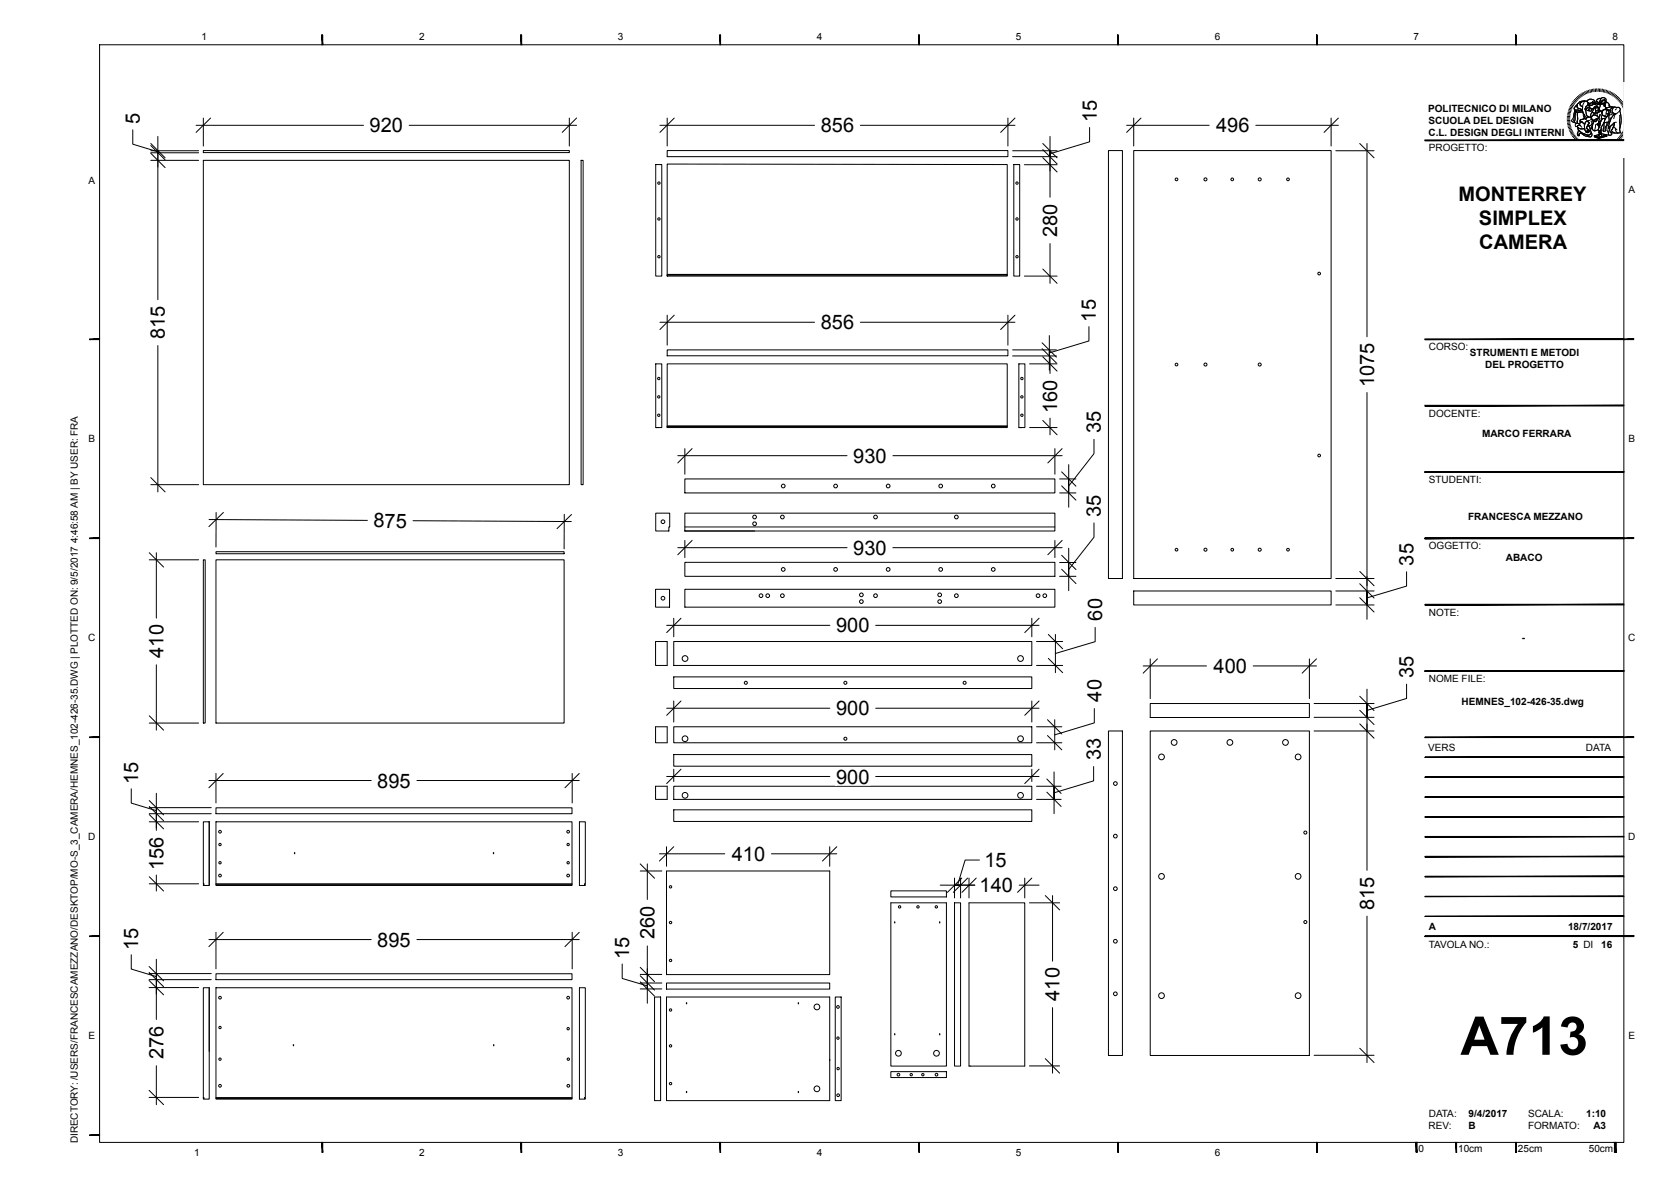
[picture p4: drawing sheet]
<svg xmlns="http://www.w3.org/2000/svg" width="420mm" height="297mm" viewBox="0 0 420 297" stroke-linecap="round" stroke-linejoin="round" font-family="sans-serif">
<g fill="none" stroke="#000" stroke-width=".25">
<path d="M25 11.3h383.1v275.8h-383.1zM33.4 32.6v3.6l6.3 1.9M37.9 38.5l3.6 3.6M37.9 37.9h12M37.9 38.4h12M37.9 36.1l3.6 3.6M37.9 36.6l3.6 3.6M39.7 37.9v.5v-.5M39.7 34.3v3.6M39.7 38.4v36.9M49.3 31.5h42.1M51.1 37.8h92v.5h-92z"/>
<path d="M51.1 29.7v7M52.9 29.7l-3.6 3.6M102.8 31.5h42.1M143.1 29.7v7M144.9 29.7l-3.6 3.6M165.9 31.5h38.8M167.7 37.8h85.6v1.6h-85.6zM167.7 29.7v7M169.5 29.7l-3.6 3.6M216.2 31.5h38.9M253.3 29.7v7M254.5 37.9h11.2"/>
<path d="M254.5 39.4h11.2M255.1 29.7l-3.6 3.6M262.1 36.1l3.6 3.6M262.1 37.6l3.6 3.6M262.1 39.6l3.6 3.6M263.9 37.9v1.5v-1.5M263.9 34.3v3.6M263.9 39.4v10.2M273.9 32v3.6l-10 3M278.6 37.8h3.5v107.6h-3.5zM283.2 31.5h20.7M285 37.8h49.6v107.6h-49.6z"/>
<path d="M285 29.7v7M286.8 29.7l-3.6 3.6M315.6 31.5h20.8M334.6 29.7v7M335.8 37.9h9.6M336.4 29.7l-3.6 3.6M341.8 36.1l3.6 3.6M343.6 36.1v48.5M393.9 29.9h.7M393.9 29.2l.7 .1M393.9 29.6h.7M394 28.9h.6"/>
<path d="M394 28.5l.7 .1M394.1 28.2l.7 .1M394.2 27.8l.7 .2M394.3 27.5l.6 .2M394.4 27.2l.7 .2M394.6 26.8l.6 .3M394.6 30.3h-.7M394.6 30.6h-.7M394.6 30.9l-.6 .1M394.7 31.2l-.7 .2M394.7 26.5l.6 .3M394.8 31.6l-.7 .1"/>
<path d="M394.9 31.9l-.7 .1M394.9 26.2l.6 .3M394.9 32.2l-.6 .2M395.1 25.9l.6 .3M395.1 32.5l-.7 .2M395.2 32.8l-.6 .3M395.3 25.6l.5 .4M395.3 33.1l-.6 .3M395.4 33.3l-.5 .4M395.5 25.3l.5 .4M395.6 33.6l-.5 .4M395.7 25l.6 .5"/>
<path d="M395.8 27.6h.8a.75 .75 0 0 0 1.1-.1l.1 .6-.7 .1-1.2-.2zM395.8 27.5l.1 .5M395.8 33.9l-.6 .4M396 24.8l.5 .4M396 28.1a1.96 1.96 0 0 0-.4 1.8l-.4 .7 .4 .2M396 34.2l-.6 .4M396.1 26.6l.3-.3a.82 .82 0 0 0 .9 1.1l.3 .1-.5 .4-.5-.3-.5 .1a.45 .45 0 0 1-.5-.3 .45 .45 0 0 1 .3-.5zM396.2 28.1l.5 .1-.2 .3-.1 2.5-.8-.3 .3-.9 .1-1.2zM396.2 28.1v.1a1.75 1.75 0 0 0-.3 1.5l-.3 1.1 .7 .2M396.2 24.5l.5 .5M396.2 34.4l-.5 .5M396.4 26.3l-.5 .6a.45 .45 0 0 0-.3 .5 .45 .45 0 0 0 .5 .3l.5-.1 .5 .3 .6-.4"/>
<path d="M396.4 34.7l-.5 .4M396.5 31.7a1.23 1.23 0 0 0 1.8 .5M396.5 24.2l.4 .6M396.6 26a1.89 1.89 0 0 1 1.9-.6 .99 .99 0 0 0-1.3 1l.6 .3-.1 .8-.5-.1a.78 .78 0 0 1-.8-.5 .78 .78 0 0 1 .2-.9zM396.6 32.1a2.84 2.84 0 0 0 2.2 1.8l.6 .3M396.6 28.2l1.2-.1 .6 1.2v.4l-.5 .2a.53 .53 0 0 0-.6 .2 .53 .53 0 0 0 0 .6l-.4 .4a1.02 1.02 0 0 1-.4-1.4v-1.2zM396.6 32l.7 .4 1-.2 .4 .9-.1 .1 .3-.2 .1 .3v-.5l.3 .5-.2-.5 .5 .2-.5-.5a.44 .44 0 0 1-.4-.4 .44 .44 0 0 1 .3-.5h.2a.55 .55 0 0 1 .4 .7 1.09 1.09 0 0 1-.1 1.6h-.8a2.74 2.74 0 0 1-2.1-1.8zM396.6 34.9l-.4 .5M396.7 28.2l-.2 .3v2.4M396.7 32.8l1.6 .9a1.02 1.02 0 0 0 1.6-.4 .64 .64 0 0 1 .1 1 .64 .64 0 0 1-1 0l-.9-.4a.83 .83 0 0 0-1.2-.3v.4a.35 .35 0 0 1-.4-.1 .35 .35 0 0 1 0-.4zM396.7 24l.5 .5M396.8 32.7l-.1 .3a.73 .73 0 0 0 .1 1.1l.2-.2-.2-.1a.54 .54 0 0 1 .5-.3 .54 .54 0 0 1 .5 .2l1.2 .6a.64 .64 0 0 0 1 0 .64 .64 0 0 0-.1-1"/>
<path d="M396.9 35.1l-.5 .5M397 31.2l-.2-.1a.57 .57 0 0 0-.8 .2v.3a.47 .47 0 0 0 .8-.1 .45 .45 0 0 1 .6 .3l.2 .2M397 23.8l.4 .5M397.1 35.3l-.4 .6M397.2 30.2l1.2-.5 .3 .2a.5 .5 0 0 1 .3-.5 .5 .5 0 0 1 .6 .1l.3 .1a1.13 1.13 0 0 1 .5 1.3 1.13 1.13 0 0 1-1.1 .8l-.3-.2 .4-.4a.48 .48 0 0 0-.2-.5 .48 .48 0 0 0-.5 0l-.4 .6-.2-.1a.69 .69 0 0 0-.9-.5zM397.2 30.9l.4-.3 .7 .6v1a1.51 1.51 0 0 1-1.7-.2l-.2-.3 .7-.3-.1-.2zM397.2 25.9a1.09 1.09 0 0 1 1-.5 1.09 1.09 0 0 1 1 .6l-.4 .7a.99 .99 0 0 0-.2 1.4 .99 .99 0 0 0 .7 1.3 .43 .43 0 0 0-.6 .5 .39 .39 0 0 1-.4-.2 .39 .39 0 0 1 .1-.5l-.5-.9-.1-1.6-.6-.3zM397.3 23.6l.4 .6M397.4 35.5l-.4 .6M397.5 30.5l.8 .7M397.6 30.6a.58 .58 0 0 0-.5 .8M397.6 23.4l.3 .6"/>
<path d="M397.6 35.8l-.3 .5M397.8 28.1h-1.6a.54 .54 0 0 0-.6 .1 .54 .54 0 0 0-.1 .6l-.1 .8-.5 .7 .3 .3M397.9 23.2l.3 .6M397.9 35.9l-.3 .6M397.9 28.5l.3 1.3M398.2 25.7a2.94 2.94 0 0 0-.1 3l.3 .5a.4 .4 0 0 0-.1 .5 .4 .4 0 0 0 .4 .2 .43 .43 0 0 1 .6-.5 .99 .99 0 0 1-.7-1.3 1.51 1.51 0 0 1 .5-1.9 .97 .97 0 0 0-1.4-.8 1.29 1.29 0 0 0-1.3 1.4l.2 .4 1 .3M398.2 36.1l-.3 .6M398.2 23.1l.3 .6M398.4 29.7l-.5 .2a.53 .53 0 0 0-.6 .2 .53 .53 0 0 0 0 .6M398.5 25.4a.99 .99 0 0 0-1.3 1l.5 .3M398.5 36.2l-.3 .7M398.6 22.9l.2 .6"/>
<path d="M398.7 30.6a.52 .52 0 0 1 .7 .5l-.4 .5a.52 .52 0 0 0-.2 .6 .52 .52 0 0 0 .4 .4l.4 .4-.5-.2 .2 .5-.3-.5 .1 .5-.2-.3-.3 .2 .1-.1a1.72 1.72 0 0 1 0-2.5zM398.7 30.6a.52 .52 0 0 1 .7 .5l-.4 .5a.52 .52 0 0 0-.2 .6 .52 .52 0 0 0 .4 .4l.4 .4-.5-.2 .2 .5-.3-.5 .1 .5-.2-.3-.3 .2 .1-.1a1.82 1.82 0 0 1 0-2.5zM398.7 27.3l.7-.3 .3 .2a.34 .34 0 0 0-.3 .2 .34 .34 0 0 0 .1 .4 .6 .6 0 0 1-.8-.5zM398.7 26.7l.9-.3-.1 .5-1.1 .5zM398.7 27.3a.61 .61 0 0 0 .8 .5M398.8 36.4l-.3 .6M398.8 25.5a1.15 1.15 0 0 1 2.1 .1l-.2 .2a.41 .41 0 0 0-.4-.3 .41 .41 0 0 0-.3 .4l-.7 .1-.2-.2M398.9 22.8l.2 .6M399 25.2a1.27 1.27 0 0 1 1.9 .4l-.2 .2-.4-.2-.4 .3a.79 .79 0 0 1-1.1-.4zM399.1 36.5l-.3 .6M399.1 25.8l.7 .2 .5-.5 .4 .2-.3 .6-.4 .2-.4-.2-.6 .2zM399.2 22.7l.2 .6"/>
<path d="M399.3 29.4a1.13 1.13 0 0 1 1 .7 1.13 1.13 0 0 1-.3 1.2M399.4 36.6l-.2 .6M399.4 27.3h.9l-.3 .1v.4a.42 .42 0 0 1-.5 0 .42 .42 0 0 1-.1-.5zM399.4 31.7l.2 .6a1.09 1.09 0 0 1-.1 1.6h-.6M399.5 27l.2 .2M399.6 26.7l-.1 .2-1.1 .5M399.6 30.3l-.8 .1M399.6 22.6l.2 .6M399.6 26.4l-.3 .5M399.7 29.9l.8 .4M399.7 36.7l-.2 .6M399.8 27.3h.5l-.3 .1v.4a.42 .42 0 0 1-.5 0 .42 .42 0 0 1-.1-.5h.4l-.1 .1"/>
<path d="M399.8 30.4a.69 .69 0 0 1 .2 .9 .69 .69 0 0 1-.9 .2M399.9 29.6v-.1a.91 .91 0 0 1 .8-.6 .91 .91 0 0 1 .9 .5l.2 .4-1.4 .4 .5 .4 .7-.8a.33 .33 0 0 0 .2-.3 .33 .33 0 0 0-.2-.3l-.6-.3h-.5l-.6 .7-.1-.1v-.5l.4-.8 .3 .2h1l.6-.5-.1-.2 .7 .2-.1 .5a.67 .67 0 0 1-.1 .9l.1 .8-.3 .4-.4 .1-.1 .6-.3-.1a.26 .26 0 0 0 0 .3 .26 .26 0 0 0 .3 .1l.1-.1v.4l.2-.2-.3 1.1-.2-.1a.88 .88 0 0 1-1.3-.1l-.4-.3 .3-.6 .2-1.1M399.9 29.3l.7-.4 .5 .1a.67 .67 0 0 1 .7 .8h-.4l-.5 .3a.39 .39 0 0 1-.5 .2 .39 .39 0 0 1-.3-.4zM399.9 32.2l.8 .7M399.9 22.5l.2 .6M400 36.8l-.1 .7M400.1 26.3l.1 .1M400.2 31.6l.1 .9M400.2 28.2l-.4 .4v.9M400.2 25.9l.2 .1M400.3 22.4l.1 .7M400.3 25.9v.1"/>
<path d="M400.4 30.2l1-.4a.55 .55 0 0 1-.3 .7 .55 .55 0 0 1-.7-.3zM400.4 36.8l-.2 .7M400.4 31l-.3 .9-.4 .5M400.6 26.1l.9-.2 .1 .3a.44 .44 0 0 1-.4 .2 .44 .44 0 0 1-.4-.2zM400.6 22.3l.1 .7M400.7 27a.81 .81 0 0 1 .9-.2 .81 .81 0 0 1 .4 .9l-.1 .5a.25 .25 0 0 1-.2-.2 .25 .25 0 0 1 .1-.3l-.1-.5a.45 .45 0 0 0-.7-.3 .45 .45 0 0 0 0 .7 .46 .46 0 0 1-.1 .8 .46 .46 0 0 1-.6-.5zM400.7 25.8l-.3 .5-.4 .2-.4-.2-.6 .2M400.7 36.9l-.1 .6M400.7 34.1l2-.5 1.2 .3-2.1 .6zM400.7 34.1l1.1 .4v.3l-1.1-.4zM401 26.9a.77 .77 0 0 1 .8 .6 .77 .77 0 0 1-.6 .9h-.2l.1-.5-.2-.6zM401 22.3v.7"/>
<path d="M401 36.9l-.1 .7M401 25.9a.39 .39 0 0 1 .6-.3 .39 .39 0 0 1 .1 .6h-.1M401.1 31.3l-.4 1.6 1.1-.2M401.1 30.4h.1M401.1 25.6a.42 .42 0 0 1 .6 .1 .42 .42 0 0 1 0 .5l-.2-.3-.1 .2-.4-.2zM401.1 30l.2 .1M401.2 30.3h.1M401.2 30.1h.1M401.2 27.1v.1M401.3 27.1l-.2 .1M401.3 22.3l.1 .7M401.3 36.9v.7"/>
<path d="M401.4 26.1l-.4-.2-.4 .2 .3 .1a.31 .31 0 0 0 .4 .3 .31 .31 0 0 0 .1-.6l.1 .3M401.4 28.4l.1 .7M401.5 29.9l-.1 .4a.54 .54 0 0 1-.9 0M401.5 27l.2 .3M401.6 36.9v.7M401.7 27.1a.43 .43 0 0 0-.7-.2 .43 .43 0 0 0 0 .6v.1a.49 .49 0 0 1 .1 .6 .49 .49 0 0 1-.6 .2l-.3-.3 .3-.8a.8 .8 0 0 1 1.2-.4 .8 .8 0 0 1 .1 1.2l-.1-.3M401.7 22.3v.7M401.8 27.4l-.2 .1M401.8 27.3v.4l-.1 .1h-.7M401.8 28.1l-.2 .2-.6 .1M401.8 34.5l2.1-.6v.3l-2.1 .6zM401.8 34.5v.3"/>
<path d="M401.9 26.2l.1-.1a.8 .8 0 0 1 0 1l-.1 .2M401.9 30.6h.1M401.9 30.6l.4-.1v.3a.76 .76 0 0 1-.5 .9l.1-.3-.1 .1a.26 .26 0 0 1-.3-.1 .26 .26 0 0 1 0-.3l.3 .1zM401.9 31.3v.5l.2-.2M402 36.9v.7M402 27.7l.1-.1a.4 .4 0 0 1 0-.7v-.8l-.2 .1-.2-.5a.45 .45 0 0 1-.4-.6 .45 .45 0 0 1 .5-.3h.6l-.3 .7 .2 .8 .1-.1 .1-.4a.43 .43 0 0 0 .3 .3 .43 .43 0 0 0 .4-.1v.6v.1l.2-.2 .4 .7-1.1 .7M402 25.7l.1 .4M402.1 22.3l-.1 .7M402.1 31l-.1 .2-.1-.1M402.1 28.7l-.1 1.3M402.1 27.9l.5 .2M402.2 32.8l.1-.1 .2 1-.3-.5-.3 .7z"/>
<path d="M402.3 29.9l-.5 .4 .1 .4M402.3 36.9v.7M402.3 30.5l-.4 .1-.1 .6-.3-.1a.26 .26 0 0 0 0 .3 .26 .26 0 0 0 .3 .1l.1-.1M402.3 28.8l-.4 .8M402.4 22.3l-.1 .7M402.4 24.8h-.5a.65 .65 0 0 0-.6 .7M402.5 24.7a.83 .83 0 0 1 1 .1 .83 .83 0 0 1 .1 1.1l-.4 .8v-.7l.3-.4-.2-.6a.92 .92 0 0 0-.9 .9v.3l-.1 .1-.2-.8zM402.5 25.8a.39 .39 0 0 0 .3 .4 .39 .39 0 0 0 .4-.2M402.5 24.7a.83 .83 0 0 1 1 .1 .83 .83 0 0 1 .1 1.1l-.4 .8-.1-.1 .1-.6 .3-.4-.2-.6a.92 .92 0 0 0-.9 .9v.3l-.1 .1-.2-.8zM402.6 36.9l.1 .6M402.6 27.9a1.44 1.44 0 0 1 2.1 .2 1.57 1.57 0 0 1-1.4 1.2 1.25 1.25 0 0 1-.7-1.4zM402.7 25.3l.6-.3 .2 .6-.3 .4a.46 .46 0 0 1-.6-.1 .46 .46 0 0 1 .1-.6z"/>
<path d="M402.7 29.8l.8-.1-.3 1.2-.8 1.1 .1 .6-.3 .2-.2 .5a1.83 1.83 0 0 1 .1-1.7zM402.7 25.5l.2 .1M402.7 29.9l-.5 1.4a2.65 2.65 0 0 0-.3 2l.4-.6 .3 1.4-.4-.9-.4 1 .2-.9M402.8 26h.1M402.8 28.9l-.3 .4 .1 .6 .9-.2 .5-.6M402.8 22.4l-.2 .7M402.8 25.6h.1M402.9 25.9h.1M402.9 36.8l.2 .7M403.1 25.7l.3 .1M403.1 22.5l-.1 .6M403.2 30.8l.8-.1-.3 .9a1 1 0 0 0-.1 1.2l-.3 .2-.4-.2z"/>
<path d="M403.2 25.7v.1M403.2 36.7l.2 .7M403.4 26.5l.4 .7M403.4 22.6l-.1 .6M403.4 29h.1M403.5 27.4l1.1-.5h.8l-.7 .9zM403.5 29.7l-.3 1.2-.8 1.1v.8M403.6 36.7l.1 .6M403.6 25.6a1.26 1.26 0 0 1 .9 .9l.3 .4-.9 .2a.78 .78 0 0 1-.3-1.2zM403.6 28.9l-.3 .1M403.7 25.6a1.15 1.15 0 0 1 .8 1v-.1M403.7 29.2l-.1 .1"/>
<path d="M403.8 22.6l-.2 .7M403.9 33.9v.3l-2.1 .6-1.1-.4v-.3M403.9 36.6l.2 .6M404 30.8l-.3 .8a.94 .94 0 0 0-.1 1.2l-.3 .2-.4-.2 .3-1.9M404.1 22.8l-.2 .6M404.2 36.4l.2 .7M404.2 28.6l-.1 .4M404.2 27.6l.4 .2 .1 .3M404.3 28.8l.2 .1-.1 1.8-1.2 .2 .3-1.2zM404.3 26.4l.5 .4M404.3 30.7l-1.1 .2M404.4 32.1l-.1 .2 .2 .2"/>
<path d="M404.5 22.9l-.3 .6M404.5 36.3l.3 .6M404.5 28.9l-.1 .7a2.74 2.74 0 0 1-.5 2.1v.9l.4 .7M404.7 31.8l1.1-1-.4 1.3a1.25 1.25 0 0 0-.4 1.4 .36 .36 0 0 1-.1 .4 .36 .36 0 0 1-.5 0l-.2-.1zM404.7 27.8a1.07 1.07 0 0 1 1.7-.8 .57 .57 0 0 1 .8 .2 .57 .57 0 0 1-.2 .8 1.3 1.3 0 0 1-2.3 .1M404.7 28.1l-.2 .4-.2 .1a.8 .8 0 0 1-.8 .7 .8 .8 0 0 1-.8-.7 .73 .73 0 0 1 .3-.8 .73 .73 0 0 1 .9 .1l-.2 .8a.66 .66 0 0 0 .5-.9 .66 .66 0 0 0-1-.3l-.5 .4-.1 .5M404.8 29.6v.5M404.8 36.2l.3 .6M404.8 23l-.3 .7M405.1 36l.3 .6M405.1 23.2l-.3 .6M405.2 28.8l-.9 .1"/>
<path d="M405.3 33l.5 .4M405.3 35.8l.4 .6M405.4 26.9l-1.1 .1-.8 .4M405.4 23.4l-.3 .6M405.6 31.8l.8 .9M405.6 35.7l.4 .5M405.6 28.7a6.6 6.6 0 0 0-1.3 3.5l1.5-1.4 .5-.1M405.7 26.9l.7 .2a.52 .52 0 0 1 .7 .1 .52 .52 0 0 1 0 .6l.3 1.3a8.2 8.2 0 0 1-.3 3.6l.3 .6-.1 .1-2.4-.1v-.4l.8-1.4 .1-.7-1.5 1.4a6.6 6.6 0 0 1 1.3-3.5l.5-.1a.93 .93 0 0 1-.9-.7 .93 .93 0 0 1 .5-1zM405.7 26.9a.91 .91 0 0 0-.5 1.1 .91 .91 0 0 0 .9 .6M405.7 23.5l-.3 .6M405.8 30.8l-.4 1.3a1.25 1.25 0 0 0-.4 1.4 .36 .36 0 0 1-.1 .4 .36 .36 0 0 1-.5 0l-.2-.1 .5-2M405.9 35.5l.4 .5"/>
<path d="M405.9 28.8l-.3 1M406 32.2a1.25 1.25 0 0 0 .7 1.2M406 23.7l-.4 .6M406.1 35.3l.4 .5M406.3 27.3l-.3 .3M406.3 24l-.4 .5M406.4 35l.4 .5M406.6 24.2l-.4 .5M406.6 34.8l.5 .5M406.8 34.6l.5 .4M406.8 24.4l-.4 .5M407 34.3l.6 .4"/>
<path d="M407.1 28.9v3.3M407.1 24.7l-.5 .4M407.1 27.8a8.1 8.1 0 0 1 0 4.8l.3 .7h-2.4M407.2 34.1l.6 .3M407.3 25l-.5 .4M407.4 33.8l.6 .4M407.6 25.2l-.6 .4M407.6 33.5l.5 .4M407.7 33.2l.6 .4M407.8 25.5l-.5 .4M407.9 33l.6 .2M408 25.8l-.6 .4"/>
<path d="M408 32.7l.6 .2M408.1 32.3l.7 .3M408.2 26.1l-.6 .3M408.2 32l.7 .2M408.3 31.7l.7 .2M408.4 26.4l-.6 .3M408.4 31.4l.6 .1M408.4 31.1l.7 .1M408.5 30.8l.7 .1M408.5 30.2h.7M408.5 26.7l-.6 .3M408.5 30.4l.7 .1"/>
<path d="M408.7 27.1l-.7 .2M408.8 27.4l-.7 .2M408.9 27.7l-.7 .2M409 28.1l-.7 .2M409.1 28.4l-.7 .2M409.1 28.8l-.7 .1M409.2 29.2h-.7M409.2 29.8l-.7 .1M409.2 29.5h-.7M37.9 40.3h12M51.1 40.3h92v81.5h-92zM146.1 40.3h.5v81.5h-.5z"/>
<path d="M164.8 41.3h1.5v28.1h-1.5zM167.7 41.2l85.5 .1v28.1h-85.5zM254.8 41.3h1.5v28.1h-1.5zM257.5 41.4h8.2M167.7 69h85.5v.2h-85.5zM167.7 79.2v7.5M169.5 79.2l-3.6 3.6M253.3 79.2v7.5M255.1 79.2l-3.6 3.6M257.5 69.4h8.2M262.1 67.6l3.6 3.6M263.9 61.2v10"/>
<path d="M39.7 86.8v36.8M164.8 91.4h1.5v16h-1.5zM165.9 81h38.8M167.7 91.4h85.5v16h-85.5zM167.7 87.9h85.6v1.5h-85.6zM216.2 81h38.9M254.5 87.9h11M254.5 89.4h11M256.1 91.4h1.5v16h-1.5zM258.8 91.4h6.9M261.9 86.1l3.6 3.6M261.9 87.6l3.6 3.6"/>
<path d="M262.1 89.7l3.6 3.5M263.7 87.9v1.5v-1.5M263.7 84.3v3.6M263.7 89.4v3.6M263.9 89.7v4.1M273.7 82.1v3.6l-10 3M343.6 98.6v49.9M164.8 107.4h.8M167.7 107h85.5v.2h-85.5zM170.4 114.5h42.5M172.1 112.7v6.5M174 112.7l-3.6 3.6"/>
<path d="M224.4 114.5h42.6M256.1 107.4h.7M258.8 107.4h6.9M262.1 105.7l3.6 3.6M263.9 105.1v4.2M265.1 112.7v6.5M266.8 118.6l3.6 3.6M267 112.7l-3.6 3.6M268.6 116.7v3.6M275 110.4v3.6l-6.4 8.1M37.5 138.9l3.6 3.6M37.9 121.8h12"/>
<path d="M37.9 120l3.6 3.6M39.3 138.9v16.4M52.5 130.5l39.8 .3M54.3 138.6h87.5v.5h-87.5zM54.3 128.8v8.6M56.1 128.8l-3.6 3.5M103.8 130.8l39.8 .3M141.8 129.2v8.7M143.6 129.3l-3.6 3.5M164.8 128.9h3.5v3.5h-.2v1h-3.3zM170.4 137.6h42.5M172.1 128.9h93v4.5h-93z"/>
<path d="M172.1 120.3h93v3.6h-93zM172.1 132.4h93M172.1 133.4h17.6M172.1 135.8v4.3M174 135.8l-3.6 3.6M224.4 137.6h42.6M265.1 135.8v4.3M266.3 120.3h4.1M266.3 123.9h4.1M266.8 139.5l3.6 3.6M266.8 122.1l3.6 3.6M267 135.8l-3.6 3.6"/>
<path d="M268.6 120.3v3.6v-3.6M268.6 123.9v3.6M268.6 137.7v3.6M275 131.4v3.6l-6.4 8.1M37.5 140.7h12.4M51.1 140.7h.5v41h-.5zM54.3 140.7h87.5v41h-87.5zM164.8 148.1h3.5v4.5h-3.5zM167.6 157.1h41M169.3 155.4v4.6M171.2 155.4l-3.6 3.6M172.1 148.1h93v4.5h-93z"/>
<path d="M172.1 141.3h93v3.5h-93zM220.1 157.1h41.1M259.3 155.4v4.6M261.2 155.4l-3.6 3.6M263.5 159.4l3.6 3.6M265.3 159.4v9.6M266.3 141.3h4.1M266.3 144.8h4.1M266.8 143l3.6 3.6M268.6 141.3v3.5v-3.5M268.6 144.8v3.6M275.3 157.6v3.6l-10 3"/>
<path d="M285 148.5h49.6v3.5h-49.6zM335.8 145.4h9.6M335.8 148.5h9.6M335.8 152h9.6M341.8 143.6l3.6 3.6M341.8 146.7l3.6 3.6M341.8 150.2l3.6 3.6M343.6 148.5v3.5v-3.5M343.6 152v3.6M353.5 143.7v3.6l-9.9 2.9M37.5 179.9l3.6 3.6M39.3 167v16.5"/>
<path d="M164.8 161.2h2.9v6h-2.9zM167.6 178h41M169.3 161.2h90v6h-90zM169.3 170.1h90v2.9h-90zM169.3 176.1v5.3M171.2 176.1l-3.6 3.6M220.1 178h41.1M259.3 176.1v5.3M260.5 161.2h6.6M260.5 167.2h6.6M261.2 176.1l-3.6 3.6M263.5 165.4l3.6 3.6"/>
<path d="M275.1 178v3.6l-10 3M287.3 167.3h15.9M289.1 176.8h40v3.5h-40zM289.1 165.6v9.9M290.9 165.6l-3.6 3.6M315 167.3h15.9M329.1 165.6v9.9M330.3 176.8h15.1M330.9 165.6l-3.6 3.6M341.8 175l3.6 3.6M341.8 178.5l3.6 3.6M343.6 176.8v3.4v-3.4"/>
<path d="M343.6 173.2v3.6M353.5 171.9v3.6l-9.9 3M33 198.2v3.6l6.3 1.9M37.5 181.7h12.4M39.3 199.3v3.6M52.5 196.1h40.8M54.3 194.3v7.5M56.1 194.3l-3.6 3.6M104.8 196.1h40.8M143.8 194.3v7.5M145.6 194.3l-3.6 3.6M164.8 182.6h2.9v4h-2.9z"/>
<path d="M164.8 197.6h2.9v3.3h-2.9zM167.6 195.1h41M169.3 182.6h90v4h-90zM169.3 197.6h90v3.3h-90zM169.3 189.6h90v2.9h-90zM169.3 193.3v3.1M171.2 193.3l-3.6 3.6M220.1 195.1h41.1M259.3 193.3v3.1M260.5 182.6h6.4M260.5 197.6h6.2M260.5 186.6h6.4"/>
<path d="M261.2 193.3l-3.6 3.6M263.1 195.7l3.6 3.7M263.1 199l3.6 3.6M263.3 180.8l3.6 3.6M263.3 184.8l3.6 3.6M264.9 197.6v3.3v-3.3M264.9 194v3.6M265.1 180.8v7.6M274.9 192.6v3.6l-10 3M278.6 183.7h3.5v81.5h-3.5zM289.1 183.7h40v81.5h-40zM330.3 183.7h15.1"/>
<path d="M330.3 180.2h15.1M341.8 181.9l3.6 3.6M343.6 180.2v38.5M37.5 206.5h12.4M37.5 204.7l3.6 3.6M37.5 202.9h15.6M37.5 204.5h15.6M37.5 201.2l3.6 3.6M37.5 202.6l3.6 3.6M39.3 202.9v1.6v-1.6M39.3 204.5v4.2M39.3 219.9v4"/>
<path d="M51.1 206.5h1.5v16h-1.5v-.2h.2v-.2h-.2zM52.6 206.5v16M54.3 206.5h89.5v16h-89.5zM54.3 203h89.5v1.5h-89.5zM145.6 206.5h1.5v15.6h-.2l.2 .4h-1.5zM160.9 218.9h5.4M160.9 217.1l3.6 3.6M162.7 217.1v8.9M165.7 214.5h16.5M167.5 218.9h41v26h-41zM167.5 212.8v4.9M169.3 203.5h90v2.9h-90z"/>
<path d="M169.3 212.8l-3.6 3.6M193.9 214.5h16.4M208.5 212.8v4.9M210.3 212.8l-3.6 3.6M246.2 216.1h-3.6l-1.9 6.3M260.5 200.9h6.2M264.9 200.9v3.6M33 239.9v3.6l6.3 1.9M37.5 222.1h12.4M37.5 220.3l3.6 3.6M52.5 236.1h40.8M54.3 222.3h89.5"/>
<path d="M54.3 222.1h89.5M54.3 234.3v9.1M56.1 234.3l-3.6 3.6M104.8 236.1h40.8M143.8 234.3v9.1M145.6 234.3l-3.6 3.6M162.7 237.7v9.3M223.9 226.9h14v41h-14zM223.9 223.8h14v1.6h-14zM236.3 222.4h8.7M239.9 226.9h1.5v41h-1.5zM239.9 222.4h1.5h-1.5"/>
<path d="M239.9 220.6v5M241.4 220.6v5M241.7 220.6l-3.6 3.6M243.2 220.6l-3.6 3.6M243.6 226.9h14v41h-14zM243.6 220.6v5M245.4 220.6l-3.6 3.6M256.2 222.4h5M257.6 220.6v5M258.8 226.9h7.5M259.3 220.6l-3.6 3.6M262.7 225l3.6 3.6"/>
<path d="M264.6 225v16.5M343.6 230.2v36.8M37.5 244.6h15.6M37.5 246.2h15.6M37.5 242.9l3.6 3.6M37.5 244.3l3.6 3.6M37.5 248.1h12.4M37.5 246.4l3.6 3.6M39.3 244.6v1.6v-1.6M39.3 241v3.6M39.3 246.2v9.9M52.6 248.2v28h-1.5l.2-.2v-.2h-.2"/>
<path d="M52.6 248.2h-1.5v27.8M52.6 248.2v16M54.3 244.7h89.5v1.5h-89.5zM54.3 248.2h89.5v28h-89.5zM145.6 248.2h1.5v27.6h-.2l.2 .4h-1.5zM156.4 242.2v3.7l6.3 1.8M160.9 244.8h5.4M160.9 243.1l3.6 3.6M160.9 247h5.4M160.9 248.5h5.4M160.9 245.2l3.6 3.6M160.9 246.7l3.6 3.6"/>
<path d="M162.7 247v1.5v-1.5M162.7 248.5v3.6M164.5 250.5h1.5v26.1h-1.5zM167.5 250.5h41v26.1h-41zM167.5 247h41v1.5h-41zM209.9 250.5h1.5v26.1h-1.5zM264.6 253.2v16.5M37.5 275.7h12.4M37.5 274l3.6 3.6M39.3 267.8v9.8M54.3 276h89.5M54.3 275.8h89.5"/>
<path d="M208.5 266.1v.4M223.9 269.3h14v1.5h-14zM258.8 267.8h7.5M262.7 266l3.6 3.7M330.3 265.2h15.1M341.8 263.4l3.6 3.6"/>
<circle cx="165.6" cy="55" r=".3"/>
<circle cx="165.6" cy="46" r=".3"/>
<circle cx="255.6" cy="55" r=".3"/>
<circle cx="255.6" cy="46" r=".3"/>
<circle cx="295.7" cy="45.1" r=".34"/>
<circle cx="303" cy="45.1" r=".38"/>
<circle cx="309.7" cy="45.1" r=".34"/>
<circle cx="316.6" cy="45.1" r=".38"/>
<circle cx="323.7" cy="45.1" r=".34"/>
<circle cx="165.6" cy="64.5" r=".3"/>
<circle cx="255.6" cy="64.5" r=".3"/>
<circle cx="331.6" cy="68.7" r=".34"/>
<circle cx="165.6" cy="99.7" r=".3"/>
<circle cx="165.6" cy="95.1" r=".3"/>
<circle cx="256.8" cy="99.7" r=".3"/>
<circle cx="256.8" cy="95.1" r=".3"/>
<circle cx="295.7" cy="91.6" r=".34"/>
<circle cx="303" cy="91.6" r=".38"/>
<circle cx="316.6" cy="91.6" r=".38"/>
<circle cx="165.6" cy="104.3" r=".3"/>
<circle cx="256.8" cy="104.3" r=".3"/>
<circle cx="331.6" cy="114.5" r=".34"/>
<circle cx="166.6" cy="131.1" r=".47"/>
<circle cx="189.7" cy="131.6" r=".47"/>
<circle cx="189.7" cy="129.9" r=".47"/>
<circle cx="196.6" cy="129.9" r=".47"/>
<circle cx="196.9" cy="122.1" r=".47"/>
<circle cx="210" cy="122.1" r=".47"/>
<circle cx="220.1" cy="129.9" r=".47"/>
<circle cx="223.2" cy="122.1" r=".47"/>
<circle cx="236.4" cy="122.1" r=".47"/>
<circle cx="240.4" cy="129.9" r=".47"/>
<circle cx="249.7" cy="122.1" r=".47"/>
<circle cx="295.7" cy="138.1" r=".34"/>
<circle cx="303" cy="138.1" r=".38"/>
<circle cx="309.7" cy="138.1" r=".34"/>
<circle cx="316.6" cy="138.1" r=".38"/>
<circle cx="323.7" cy="138.1" r=".34"/>
<circle cx="166.6" cy="150.3" r=".47"/>
<circle cx="191.3" cy="149.7" r=".47"/>
<circle cx="193" cy="149.7" r=".47"/>
<circle cx="196.6" cy="149.7" r=".47"/>
<circle cx="196.9" cy="143.1" r=".47"/>
<circle cx="210" cy="143.1" r=".47"/>
<circle cx="216.5" cy="149.5" r=".47"/>
<circle cx="216.5" cy="151.2" r=".47"/>
<circle cx="220.1" cy="149.7" r=".47"/>
<circle cx="223.2" cy="143.1" r=".47"/>
<circle cx="236.2" cy="149.5" r=".47"/>
<circle cx="236.2" cy="151.2" r=".47"/>
<circle cx="236.4" cy="143.1" r=".47"/>
<circle cx="240.4" cy="149.7" r=".47"/>
<circle cx="249.7" cy="143.1" r=".47"/>
<circle cx="260.9" cy="149.7" r=".47"/>
<circle cx="262.6" cy="149.7" r=".47"/>
<circle cx="172.2" cy="165.5" r=".72"/>
<circle cx="187.5" cy="171.6" r=".38"/>
<circle cx="212.5" cy="171.6" r=".38"/>
<circle cx="242.5" cy="171.6" r=".38"/>
<circle cx="256.5" cy="165.5" r=".72"/>
<circle cx="172.2" cy="185.6" r=".72"/>
<circle cx="172.2" cy="199.8" r=".72"/>
<circle cx="212.5" cy="185.6" r=".38"/>
<circle cx="256.5" cy="185.6" r=".72"/>
<circle cx="256.5" cy="199.8" r=".72"/>
<circle cx="280.3" cy="196.9" r=".47"/>
<circle cx="291.9" cy="190.2" r=".72"/>
<circle cx="295.1" cy="186.6" r=".72"/>
<circle cx="309.1" cy="186.6" r=".72"/>
<circle cx="323.1" cy="186.6" r=".72"/>
<circle cx="326.3" cy="190.2" r=".72"/>
<circle cx="55.3" cy="220" r=".34"/>
<circle cx="55.3" cy="209" r=".34"/>
<circle cx="55.3" cy="216.8" r=".3"/>
<circle cx="55.3" cy="212.2" r=".3"/>
<circle cx="142.8" cy="209" r=".34"/>
<circle cx="142.8" cy="220" r=".34"/>
<circle cx="142.8" cy="212.2" r=".3"/>
<circle cx="142.8" cy="216.8" r=".3"/>
<circle cx="280.3" cy="210.1" r=".47"/>
<circle cx="328.1" cy="209.2" r=".38"/>
<circle cx="168.5" cy="222.8" r=".3"/>
<circle cx="168.5" cy="231.8" r=".3"/>
<circle cx="226.1" cy="227.9" r=".3"/>
<circle cx="230.7" cy="227.9" r=".3"/>
<circle cx="235.3" cy="227.9" r=".3"/>
<circle cx="280.3" cy="223.3" r=".47"/>
<circle cx="280.3" cy="236.5" r=".47"/>
<circle cx="291.9" cy="220.2" r=".72"/>
<circle cx="326.3" cy="220.2" r=".72"/>
<circle cx="328.1" cy="231.7" r=".38"/>
<circle cx="55.3" cy="250.7" r=".34"/>
<circle cx="55.3" cy="258.2" r=".3"/>
<circle cx="142.8" cy="250.7" r=".34"/>
<circle cx="142.8" cy="258.5" r=".3"/>
<circle cx="168.5" cy="253.8" r=".3"/>
<circle cx="168.5" cy="241.3" r=".3"/>
<circle cx="205.3" cy="253" r=".72"/>
<circle cx="210.6" cy="253" r=".34"/>
<circle cx="280.3" cy="249.7" r=".47"/>
<circle cx="291.9" cy="250.2" r=".72"/>
<circle cx="326.3" cy="250.2" r=".72"/>
<circle cx="55.3" cy="272.8" r=".34"/>
<circle cx="55.3" cy="266.1" r=".3"/>
<circle cx="142.8" cy="272.8" r=".34"/>
<circle cx="142.8" cy="266.1" r=".3"/>
<circle cx="168.5" cy="262.8" r=".3"/>
<circle cx="168.5" cy="272.3" r=".3"/>
<circle cx="205.3" cy="273.6" r=".72"/>
<circle cx="210.6" cy="260.8" r=".3"/>
<circle cx="210.7" cy="275.2" r=".34"/>
<circle cx="210.7" cy="268.5" r=".3"/>
<circle cx="225.8" cy="264.7" r=".72"/>
<circle cx="225.8" cy="270" r=".34"/>
<circle cx="229" cy="270" r=".3"/>
<circle cx="232" cy="270" r=".3"/>
<circle cx="235.4" cy="264.7" r=".72"/>
<circle cx="235.4" cy="270" r=".34"/>
</g>
<g fill="#000">
<circle cx="74.1" cy="214.5" r=".17"/>
<circle cx="124" cy="214.5" r=".17"/>
<circle cx="224.9" cy="231.9" r=".17"/>
<circle cx="236.2" cy="231.9" r=".17"/>
<circle cx="172.6" cy="252.2" r=".17"/>
<circle cx="200.7" cy="252.2" r=".17"/>
<circle cx="73.8" cy="262.8" r=".17"/>
<circle cx="124.1" cy="262.8" r=".17"/>
<circle cx="172.6" cy="274.5" r=".17"/>
<circle cx="200.7" cy="274.5" r=".17"/>
<circle cx="224.9" cy="260" r=".17"/>
<circle cx="236.2" cy="260" r=".17"/>
</g>
<g fill="#000" stroke="#000" stroke-width=".25">
<path d="M80.9 8.8l.2 2.5v-2.5zM80.9 8.8l.2 2.5h-.2z"/>
<path d="M130.9 8.8l.2 2.5v-2.5zM130.9 8.8l.2 2.5h-.2z"/>
<path d="M180.9 8.8l.2 2.5v-2.5zM180.9 8.8l.2 2.5h-.2z"/>
<path d="M230.9 8.8l.2 2.5v-2.5zM230.9 8.8l.2 2.5h-.2z"/>
<path d="M280.9 8.8l.2 2.5v-2.5zM280.9 8.8l.2 2.5h-.2z"/>
<path d="M330.9 8.8l.2 2.5v-2.5zM330.9 8.8l.2 2.5h-.2z"/>
<path d="M380.9 8.8l.2 2.5v-2.5zM380.9 8.8l.2 2.5h-.2z"/>
<path d="M358.2 35.3h49.9v-.1zM358.2 35.2h49.9l-49.9 .1z"/>
<path d="M22.5 85.3h2.5v-.1zM22.5 85.2h2.5l-2.5 .1z"/>
<path d="M358.2 85.3h49.9v-.1zM358.2 85.2h49.9l-49.9 .1z"/>
<path d="M408.1 85.3h2.5v-.1zM408.1 85.2h2.5l-2.5 .1z"/>
<path d="M358.2 118.5v.2l49.9-.2zM358.2 118.7l49.9-.2v.2z"/>
<path d="M358.2 102h49.9v-.2zM358.2 101.8h49.9l-49.9 .2z"/>
<path d="M358.2 118.7h49.9v-.2zM358.2 118.5h49.9l-49.9 .2z"/>
<path d="M22.5 135.3h2.5v-.1zM22.5 135.2h2.5l-2.5 .1z"/>
<path d="M358.2 135.2v.1l49.9-.1zM358.2 135.3l49.9-.1v.1z"/>
<path d="M358.2 135.2v.1l49.9-.1zM358.2 135.3l49.9-.1v.1z"/>
<path d="M358.2 135.2v.1l49.9-.1zM358.2 135.3l49.9-.1v.1z"/>
<path d="M358.2 135.2v.1l49.9-.1zM358.2 135.3l49.9-.1v.1z"/>
<path d="M408.1 135.3h2.5v-.1zM408.1 135.2h2.5l-2.5 .1z"/>
<path d="M358.2 151.8v.2l49.9-.2zM358.2 152l49.9-.2v.2z"/>
<path d="M358.2 168.5v.2l49.9-.2zM358.2 168.7l49.9-.2v.2z"/>
<path d="M358.2 168.5v.2l49.9-.2zM358.2 168.7l49.9-.2v.2z"/>
<path d="M22.5 185.3h2.5v-.1zM22.5 185.2h2.5l-2.5 .1z"/>
<path d="M358.2 195.2v.1l49.9-.1zM358.2 195.3l49.9-.1v.1z"/>
<path d="M358.2 190.2v.1l49.9-.1zM358.2 190.3l49.9-.1v.1z"/>
<path d="M358.2 185.2v.1l49.9-.1zM358.2 185.3l49.9-.1v.1z"/>
<path d="M408.1 185.3h2.5v-.1zM408.1 185.2h2.5l-2.5 .1z"/>
<path d="M358.2 215.2v.1l49.9-.1zM358.2 215.3l49.9-.1v.1z"/>
<path d="M358.2 210.2v.1l49.9-.1zM358.2 210.3l49.9-.1v.1z"/>
<path d="M358.2 205.2v.1l49.9-.1zM358.2 205.3l49.9-.1v.1z"/>
<path d="M358.2 200.2v.1l49.9-.1zM358.2 200.3l49.9-.1v.1z"/>
<path d="M22.5 235.3h2.5v-.1zM22.5 235.2h2.5l-2.5 .1z"/>
<path d="M358.2 235.2v.1l49.9-.1zM358.2 235.3l49.9-.1v.1z"/>
<path d="M358.2 235.2v.1l49.9-.1zM358.2 235.3l49.9-.1v.1z"/>
<path d="M358.2 230.2h49.9zM358.2 230.3l49.9-.1z"/>
<path d="M358.2 225.2h49.9zM358.2 225.3l49.9-.1z"/>
<path d="M358.2 220.2v.1l49.9-.1zM358.2 220.3l49.9-.1v.1z"/>
<path d="M408.1 235.3h2.5v-.1zM408.1 235.2h2.5l-2.5 .1z"/>
<path d="M408.1 235.3h2.5v-.1zM408.1 235.2h2.5l-2.5 .1z"/>
<path d="M408.1 235.3h2.5v-.1zM408.1 235.2h2.5l-2.5 .1z"/>
<path d="M22.5 285.3h2.5v-.2zM22.5 285.1h2.5l-2.5 .2z"/>
<path d="M80.9 287.1l.2 2.4v-2.4zM80.9 287.1l.2 2.4h-.2z"/>
<path d="M130.9 287.1l.2 2.4v-2.4zM130.9 287.1l.2 2.4h-.2z"/>
<path d="M180.9 287.1l.2 2.4v-2.4zM180.9 287.1l.2 2.4h-.2z"/>
<path d="M230.9 287.1l.2 2.4v-2.4zM230.9 287.1l.2 2.4h-.2z"/>
<path d="M280.9 287.1l.2 2.4v-2.4zM280.9 287.1l.2 2.4h-.2z"/>
<path d="M330.9 287.1l.2 2.4v-2.4zM330.9 287.1l.2 2.4h-.2z"/>
<path d="M355.9 287.1v2.4h.2zM355.9 287.1h.2v2.4z"/>
<path d="M355.9 287.1v2.4h.2zM355.9 287.1h.2v2.4z"/>
<path d="M365.9 287.1l.2 2.4v-2.4zM365.9 287.1l.2 2.4h-.2z"/>
<path d="M380.9 287.1l.2 2.4v-2.4zM380.9 287.1l.2 2.4h-.2z"/>
<path d="M405.8 287.1l.4 2.4v-2.4zM405.8 287.1l.4 2.4h-.4z"/>
</g>
<g fill="#fff" stroke="#fff" stroke-width=".25">
<path d="M383.1 35.3l30.8 4.3h-30.8z"/>
<path d="M383.1 35.3h25l5.8 4.3z"/>
<path d="M408.1 20.7h5.8l-5.8 14.6z"/>
<path d="M413.9 20.7v18.9l-5.8-4.3z"/>
<path d="M37.5 76.7v8.7h4.4zM37.5 76.7h4.4v8.7z"/>
<path d="M31.2 28.1v3.1h4.4zM31.2 28.1h4.4v3.1z"/>
<path d="M92.8 29.3v4.4l8.6-4.4zM92.8 33.7l8.6-4.4v4.4z"/>
<path d="M37.1 156.7v8.9h4.4zM37.1 156.7h4.4v8.9z"/>
<path d="M93.8 128.6l-.1 4.4 8.7-4.4zM93.7 133l8.7-4.4v4.4z"/>
<path d="M37.1 210.1v8.3h4.4zM37.1 210.1h4.4v8.3z"/>
<path d="M94.8 194v4.3l8.5-4.3zM94.8 198.3l8.5-4.3v4.3z"/>
<path d="M30.8 191.3v5.5h4.4zM30.8 191.3h4.4v5.5z"/>
<path d="M30.8 232.9v5.6h4.3zM30.8 232.9h4.3v5.6z"/>
<path d="M94.8 233.9v4.3l8.5-4.3zM94.8 238.2l8.5-4.3v4.3z"/>
<path d="M183.6 212.4v4.3l8.9-4.3zM183.6 216.7l8.9-4.3v4.3z"/>
<path d="M160.5 227.4v8.9h4.4zM160.5 227.4h4.4v8.9z"/>
<path d="M154.2 235.3v5.5h4.3zM154.2 235.3h4.3v5.5z"/>
<path d="M262.4 242.9v8.8h4.3zM262.4 242.9h4.3v8.8z"/>
<path d="M246.4 220.2v4.4l8.3-4.4zM246.4 224.6l8.3-4.4v4.4z"/>
<path d="M247.6 213.9v4.4l5.6-4.4zM247.6 218.3l5.6-4.4v4.4z"/>
<path d="M210 192.9v4.4l8.7-4.4zM210 197.3l8.7-4.4v4.4z"/>
<path d="M272.7 185.4v5.8h4.4zM272.7 185.4h4.4v5.8z"/>
<path d="M272.9 170.6v6h4.4zM272.9 170.6h4.4v6z"/>
<path d="M210 175.8v4.3l8.7-4.3zM210 180.1l8.7-4.3v4.3z"/>
<path d="M210 155v4.3l8.7-4.3zM210 159.3l8.7-4.3v4.3z"/>
<path d="M273.1 150.3v5.9h4.3zM273.1 150.3h4.3v5.9z"/>
<path d="M214.3 135.4v4.4l8.7-4.4zM214.3 139.8l8.7-4.4v4.4z"/>
<path d="M272.8 124.1v5.9h4.3zM272.8 124.1h4.3v5.9z"/>
<path d="M214.3 112.3v4.4l8.7-4.4zM214.3 116.7l8.7-4.4v4.4z"/>
<path d="M272.8 103.2v5.8h4.3zM272.8 103.2h4.3v5.8z"/>
<path d="M206.2 78.8v4.4l8.6-4.4zM206.2 83.2l8.6-4.4v4.4z"/>
<path d="M271.5 75.1v5.5h4.4zM271.5 75.1h4.4v5.5z"/>
<path d="M261.7 95.3v8.3h4.4zM261.7 95.3h4.4v8.3z"/>
<path d="M206.2 29.3v4.4l8.6-4.4zM206.2 33.7l8.6-4.4v4.4z"/>
<path d="M271.7 25.1v5.5h4.4zM271.7 25.1h4.4v5.5z"/>
<path d="M261.7 51v8.8h4.4zM261.7 51h4.4v8.8z"/>
<path d="M305.4 29.3v4.4l8.8-4.4zM305.4 33.7l8.8-4.4v4.4z"/>
<path d="M341.4 86.1v11.1h4.3zM341.4 86.1h4.3v11.1z"/>
<path d="M351.4 136.4v5.8h4.3zM351.4 136.4h4.3v5.8z"/>
<path d="M304.7 165.2v4.3l8.8-4.3zM304.7 169.5l8.8-4.3v4.3z"/>
<path d="M341.4 220.1v8.7h4.3zM341.4 220.1h4.3v8.7z"/>
<path d="M351.4 164.7v5.8h4.3zM351.4 164.7h4.3v5.8z"/>
<path d="M37.1 257.6v8.8h4.4zM37.1 257.6h4.4v8.8z"/>
</g>
<path d="M383.1 35.3h25v-14.6h5.8v18.9h-30.8z" fill="none" stroke="#fff" stroke-width=".25"/>
<text font-size="13.4" x="367.1" y="265">A713</text>
<g font-size="5">
<text x="35.1" y="31.1" transform="rotate(-90 35.1 31.1)">5</text>
<text x="92.9" y="33.3">920</text>
<text x="206.3" y="33.3">856</text>
<text x="275.6" y="30.8" transform="rotate(-90 275.6 30.8)">15</text>
<text x="305.7" y="33.3">496</text>
<text x="366.6" y="50.5">MONTERREY</text>
<text x="265.7" y="59.5" transform="rotate(-90 265.7 59.5)">280</text>
<text x="371.7" y="56.5">SIMPLEX</text>
<text x="371.8" y="62.5">CAMERA</text>
<text x="206.3" y="82.8">856</text>
<text x="275.5" y="80.8" transform="rotate(-90 275.5 80.8)">15</text>
<text x="41.5" y="85.2" transform="rotate(-90 41.5 85.2)">815</text>
<text x="345.4" y="97.4" transform="rotate(-90 345.4 97.4)">1075</text>
<text x="265.7" y="103.8" transform="rotate(-90 265.7 103.8)">160</text>
<text x="276.7" y="108.9" transform="rotate(-90 276.7 108.9)">35</text>
<text x="214.5" y="116.3">930</text>
<text x="276.7" y="129.8" transform="rotate(-90 276.7 129.8)">35</text>
<text x="93.9" y="132.5">875</text>
<text x="214.5" y="139.4">930</text>
<text x="355.3" y="142.1" transform="rotate(-90 355.3 142.1)">35</text>
<text x="277" y="155.9" transform="rotate(-90 277 155.9)">60</text>
<text x="210.2" y="158.9">900</text>
<text x="41.1" y="165.3" transform="rotate(-90 41.1 165.3)">410</text>
<text x="305" y="169.1">400</text>
<text x="355.3" y="170.4" transform="rotate(-90 355.3 170.4)">35</text>
<text x="210.2" y="179.7">900</text>
<text x="276.8" y="176.3" transform="rotate(-90 276.8 176.3)">40</text>
<text x="276.7" y="191.1" transform="rotate(-90 276.7 191.1)">33</text>
<text x="34.8" y="197" transform="rotate(-90 34.8 197)">15</text>
<text x="94.8" y="197.9">895</text>
<text x="210.2" y="196.9">900</text>
<text x="41.1" y="218.6" transform="rotate(-90 41.1 218.6)">156</text>
<text x="183.9" y="216.3">410</text>
<text x="247.4" y="217.9">15</text>
<text x="246.2" y="224.2">140</text>
<text x="345.4" y="228.6" transform="rotate(-90 345.4 228.6)">815</text>
<text x="34.8" y="238.6" transform="rotate(-90 34.8 238.6)">15</text>
<text x="94.8" y="237.9">895</text>
<text x="164.5" y="236" transform="rotate(-90 164.5 236)">260</text>
<text x="158.2" y="241" transform="rotate(-90 158.2 241)">15</text>
<text x="266.3" y="251.4" transform="rotate(-90 266.3 251.4)">410</text>
<text x="41.1" y="266.1" transform="rotate(-90 41.1 266.1)">276</text>
</g>
<g font-size="2.5">
<text x="50.7" y="10.1">1</text>
<text x="105.3" y="10.1">2</text>
<text x="155.3" y="10.1">3</text>
<text x="205.3" y="10.1">4</text>
<text x="255.3" y="10.1">5</text>
<text x="305.3" y="10.1">6</text>
<text x="355.3" y="10.1">7</text>
<text x="405.3" y="10.1">8</text>
<text x="359" y="28.2">POLITECNICO DI MILANO</text>
<text x="359" y="31.2">SCUOLA DEL DESIGN</text>
<text x="359" y="34.2">C.L. DESIGN DEGLI INTERNI</text>
<text x="359.1" y="38">PROGETTO:</text>
<text x="22.3" y="46.2">A</text>
<text x="409.3" y="48.5">A</text>
<text x="359.1" y="88">CORSO:</text>
<text x="369.5" y="89.5">STRUMENTI E METODI</text>
<text x="373.3" y="92.5">DEL PROGETTO</text>
<text x="359.1" y="104.7">DOCENTE:</text>
<text x="22.3" y="111.2">B</text>
<text x="372.5" y="109.9">MARCO FERRARA</text>
<text x="409.3" y="111.2">B</text>
<text x="359.1" y="121.4">STUDENTI:</text>
<text x="369" y="130.8">FRANCESCA MEZZANO</text>
<text x="359.1" y="138">OGGETTO:</text>
<text x="378.5" y="141">ABACO</text>
<text x="359.1" y="154.7">NOTE:</text>
<text x="22.2" y="161.2">C</text>
<text x="382.5" y="161.2">-</text>
<text x="409.2" y="161.2">C</text>
<text x="359.1" y="171.4">NOME FILE:</text>
<text x="367.4" y="177.1">HEMNES_102-426-35.dwg</text>
<text x="359" y="188.6">VERS</text>
<text x="398.6" y="188.6">DATA</text>
<text x="22.2" y="211.1">D</text>
<text x="409.2" y="211.1">D</text>
<text x="359.1" y="233.6">A</text>
<text x="394.1" y="233.6">18/7/2017</text>
<text x="359.1" y="238.2">TAVOLA NO.:</text>
<text x="395.3" y="238.2">5 DI</text>
<text x="402.4" y="238.2">16</text>
<text x="22.3" y="261.1">E</text>
<text x="409.3" y="261.1">E</text>
<text x="359.1" y="280.7">DATA:</text>
<text x="369.1" y="280.6">9/4/2017</text>
<text x="384.1" y="280.6">SCALA:</text>
<text x="398.7" y="280.6">1:10</text>
<text x="19.5" y="287.3" transform="rotate(-90 19.5 287.3)">DIRECTORY: /USERS/FRANCESCAMEZZANO/DESKTOP/MO-S_3_CAMERA/HEMNES_102-426-35.DWG | PLOTTED ON: 9/5/2017 4:46:58 AM | BY USER: FRA</text>
<text x="359" y="283.6">REV:</text>
<text x="369.1" y="283.6">B</text>
<text x="384.1" y="283.6">FORMATO:</text>
<text x="400.5" y="283.6">A3</text>
<text x="48.8" y="290.4">1</text>
<text x="105.3" y="290.4">2</text>
<text x="155.3" y="290.4">3</text>
<text x="205.3" y="290.4">4</text>
<text x="255.3" y="290.4">5</text>
<text x="305.3" y="290.4">6</text>
<text x="356.5" y="289.5">0</text>
<text x="366.5" y="289.5">10cm</text>
<text x="381.5" y="289.5">25cm</text>
<text x="399.3" y="289.5">50cm</text>
</g>
</svg>
